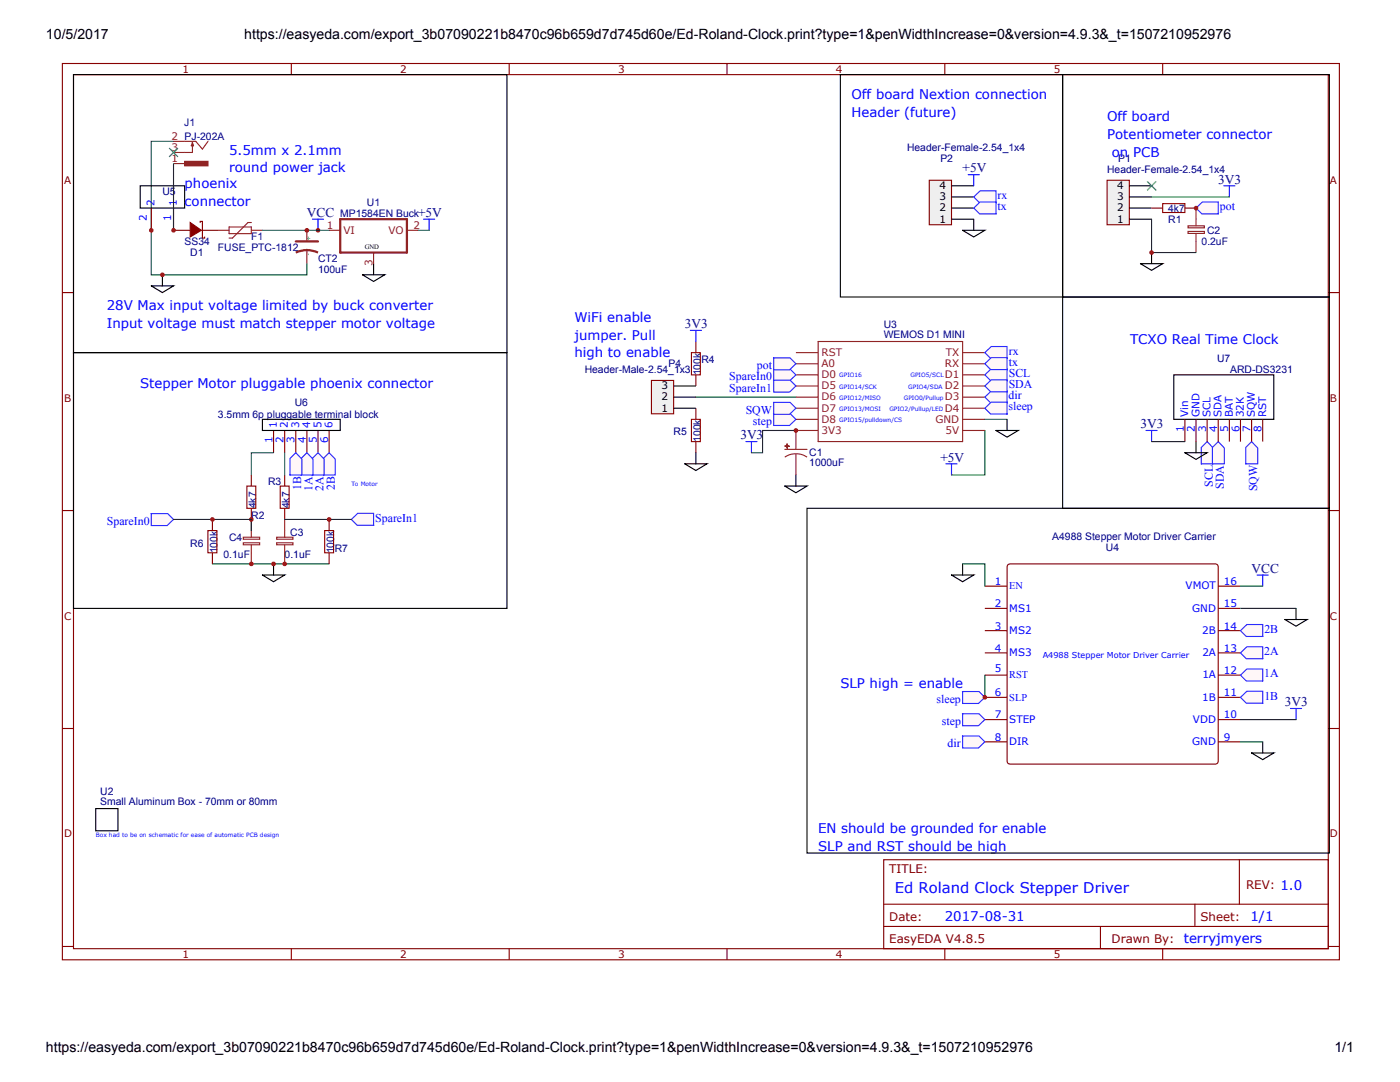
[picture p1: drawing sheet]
<svg xmlns="http://www.w3.org/2000/svg" width="279mm" height="216mm" viewBox="0 0 279 216" stroke-linecap="round" stroke-linejoin="round" font-family="sans-serif">
<g fill="none" stroke="#800" stroke-width=".22">
<path d="M12.4 12.7h254.9v178.8h-254.9zM14.7 14.9h250.4v174.4h-250.4zM58.1 12.7v2.2M101.6 12.7v2.2M145.1 12.7v2.2M188.6 12.7v2.2M232 12.7v2.2M12.4 58.4h2.3M265.1 58.4h2.2M12.4 101.9h2.3M265.1 101.9h2.2M12.4 145.4h2.3"/>
<path d="M265.1 145.4h2.2M176.4 171.5h88.7v17.8h-88.7zM247.3 171.5v8.9M12.4 188.9h2.3M58.1 189.3v2.2M101.6 189.3v2.2M145.1 189.3v2.2M176.4 180.4h88.7M176.4 184.9h88.7M188.6 189.3v2.2M219.6 184.9v4.4M232 189.3v2.2"/>
<path d="M238.5 180.4v4.5M265.1 188.9h2.2"/>
</g>
<path d="M43.5 46h2.2M45.7 45.3h4.5v1.3h-4.5zM50.2 44.4h-.7l-3.1 3.1h-.7M50.2 46h2.2" fill="none" stroke="#8d2323" stroke-width=".22"/>
<path d="M62.4 43.7h2.2M63.5 43.7v2.3" fill="none" stroke="#00f" stroke-width=".22"/>
<path d="M30.2 57.1h4.4l-2.2 1.3zM32.4 54.8v2.3" fill="none" stroke="#000" stroke-width=".22"/>
<circle cx="63.5" cy="46" r=".46" fill="#c00"/>
<path d="M72.3 54.8h4.5l-2.2 1.4zM74.6 52.6v2.2M198.8 85.9h4.4l-2.2 1.3zM201 83.7v2.2" fill="none" stroke="#000" stroke-width=".22"/>
<path d="M84.5 43.7h2.3M85.6 43.7v2.3M188.8 92.6h2.2M189.9 92.6v2.2" fill="none" stroke="#00f" stroke-width=".22"/>
<path d="M83.4 46h2.2M196.5 85.9v8.9h-6.6" fill="none" stroke="#080" stroke-width=".22"/>
<g fill="none" stroke="#8d2323" stroke-width=".22">
<path d="M158.8 74.8h4.5M158.8 72.6h4.5M158.8 70.4h4.5M158.8 79.2h4.5M158.8 77h4.5M163.3 68.1h28.8v20h-28.8zM192.1 74.8h4.4M192.1 72.6h4.4M192.1 70.4h4.4M192.1 79.2h4.4M192.1 77h4.4M158.8 85.9h4.5"/>
<path d="M158.8 83.7h4.5M158.8 81.5h4.5M192.1 85.9h4.4M192.1 83.7h4.4M192.1 81.5h4.4"/>
</g>
<path d="M201.1 112.7l.5-.2h40.9a.59 .59 0 0 1 .6 .7v38.6a.59 .59 0 0 1-.6 .7h-40.9a.59 .59 0 0 1-.6-.7v-38.6z" fill="#fff"/>
<g fill="none" stroke="#800" stroke-width=".22">
<path d="M196.5 117h4.5M201.1 112.7l.5-.2h40.9a.59 .59 0 0 1 .6 .7v38.6a.59 .59 0 0 1-.6 .7h-40.9a.59 .59 0 0 1-.6-.7v-38.6zM243.1 117h4.5M196.5 121.4h4.5M196.5 125.8h4.5M196.5 130.3h4.5M196.5 134.7h4.5M196.5 139.2h4.5M243.1 121.4h4.5M243.1 125.8h4.5M243.1 130.3h4.5M243.1 134.7h4.5"/>
<path d="M243.1 139.2h4.5M196.5 143.6h4.5M196.5 148h4.5M243.1 143.6h4.5M243.1 148h4.5"/>
</g>
<path d="M256.4 123.6h4.5l-2.2 1.3zM258.7 121.4v2.2M249.8 150.2h4.4l-2.2 1.4zM252 148v2.2" fill="none" stroke="#000" stroke-width=".22"/>
<path d="M148.9 88.1h2.2M150 88.1v2.2M250.9 114.7h2.2M252 114.7v2.3M257.5 141.4h2.3M258.7 141.4v2.2" fill="none" stroke="#00f" stroke-width=".22"/>
<path d="M34.6 28.2h-4.4v26.6h31v-2.2M158.8 85.9h-6.6v4.4h-2.2M247.6 143.6h11.1M247.6 148h4.4" fill="none" stroke="#080" stroke-width=".22"/>
<path d="M154.3 82.5h3.4l1.1 1.2-1.2 1.2h-3.2z" fill="#fff7f8"/>
<path d="M154.3 82.5h3.4l1.1 1.2-1.2 1.2h-3.2v-2.4" fill="none" stroke="#430aff" stroke-width=".22"/>
<path d="M196.5 79.2l1.3-1.2h3.2v2.4h-3.3z" fill="#fff7f8"/>
<path d="M201 80.4v-2.4h-3.2l-1.3 1.2 1.2 1.2h3.3" fill="none" stroke="#430aff" stroke-width=".22"/>
<path d="M192.1 142.4h3.3l1.1 1.2-1.2 1.2h-3.2z" fill="#fff7f8"/>
<path d="M192.1 142.4h3.3l1.1 1.2-1.2 1.2h-3.2v-2.4" fill="none" stroke="#430aff" stroke-width=".22"/>
<path d="M192.1 146.9h3.3l1.1 1.1-1.2 1.2h-3.2z" fill="#fff7f8"/>
<path d="M192.1 146.9h3.3l1.1 1.1-1.2 1.2h-3.2v-2.3" fill="none" stroke="#430aff" stroke-width=".22"/>
<path d="M247.6 117h4.4M247.6 121.4h11.1" fill="none" stroke="#080" stroke-width=".22"/>
<path d="M156.6 89.7h4.5M158.8 90.6l1.4 .2 .9 .4M158.8 90.6l-1.3 .2-.9 .4M158.8 85.9v3.8M158.8 90.6v4.2" fill="none" stroke="#8d2323" stroke-width=".22"/>
<path d="M156.6 89h.9z" fill="#8d2323"/>
<path d="M156.6 89h.9z" fill="none" stroke="#8d2323" stroke-width=".22"/>
<path d="M157.1 88.6v.8z" fill="#8d2323"/>
<path d="M157.1 88.6v.8z" fill="none" stroke="#8d2323" stroke-width=".22"/>
<circle cx="158.8" cy="85.9" r=".46" fill="#c00"/>
<path d="M156.6 97h4.5l-2.3 1.3zM158.8 94.8v2.2" fill="none" stroke="#000" stroke-width=".22"/>
<path d="M154.3 80.3h3.4l1.1 1.2-1.2 1.2h-3.2z" fill="#fff7f8"/>
<path d="M154.3 80.3h3.4l1.1 1.2-1.2 1.2h-3.2v-2.4" fill="none" stroke="#430aff" stroke-width=".22"/>
<path d="M249.8 88.1l1.2 1.3v3.2h-2.4v-3.3z" fill="#fff7f8"/>
<path d="M248.6 92.6h2.4v-3.2l-1.2-1.3-1.2 1.2v3.3" fill="none" stroke="#430aff" stroke-width=".22"/>
<path d="M196.5 74.8l1.3-1.2h3.2v2.4h-3.3z" fill="#fff7f8"/>
<path d="M201 76v-2.4h-3.2l-1.3 1.2 1.2 1.2h3.3" fill="none" stroke="#430aff" stroke-width=".22"/>
<path d="M196.5 77l1.3-1.2h3.2v2.4h-3.3z" fill="#fff7f8"/>
<path d="M201 78.2v-2.4h-3.2l-1.3 1.2 1.2 1.2h3.3" fill="none" stroke="#430aff" stroke-width=".22"/>
<path d="M240.9 88.1l1.2 1.3v3.2h-2.4v-3.3z" fill="#fff7f8"/>
<path d="M239.7 92.6h2.4v-3.2l-1.2-1.3-1.2 1.2v3.3" fill="none" stroke="#430aff" stroke-width=".22"/>
<path d="M243.1 88.1l1.2 1.3v3.2h-2.3v-3.3z" fill="#fff7f8"/>
<path d="M242 92.6h2.3v-3.2l-1.2-1.3-1.1 1.2v3.3" fill="none" stroke="#430aff" stroke-width=".22"/>
<path d="M228.7 85.9h2.2M229.8 85.9v2.2" fill="none" stroke="#00f" stroke-width=".22"/>
<path d="M234.3 74.8h19.9v8.9h-19.9zM236.5 90.3h4.4l-2.2 1.4zM238.7 88.1v2.2" fill="none" stroke="#000" stroke-width=".22"/>
<path d="M229.8 88.1h6.7" fill="none" stroke="#080" stroke-width=".22"/>
<path d="M236.5 83.7v4.4M238.7 83.7v4.4M240.9 83.7v4.4M243.1 83.7v4.4M245.3 83.7v4.4M247.6 83.7v4.4M249.8 83.7v4.4M252 83.7v4.4" fill="none" stroke="#800" stroke-width=".22"/>
<path d="M220.9 36h4.5v8.8h-4.5z" fill="#efefef"/>
<path d="M220.9 36h4.5v8.8h-4.5z" fill="none" stroke="#800" stroke-width=".22"/>
<path d="M225.4 39.3h4.4M225.4 37.1h4.4M225.4 43.7h4.4M225.4 41.5h4.4M227.6 52.6h4.4l-2.2 1.3zM229.8 50.4v2.2" fill="none" stroke="#000" stroke-width=".22"/>
<path d="M244.2 37.1h2.3M245.3 37.1v2.2" fill="none" stroke="#00f" stroke-width=".22"/>
<path d="M229.8 39.3h15.5" fill="none" stroke="#080" stroke-width=".22"/>
<path d="M67.9 43.7h13.3v6.7h-13.3z" fill="none" stroke="#8d2323" stroke-width=".44"/>
<path d="M65.7 46h2.2M74.6 50.4v2.2M81.2 46h2.2" fill="none" stroke="#8d2323" stroke-width=".22"/>
<path d="M185.5 36h4.4v8.8h-4.4z" fill="#efefef"/>
<path d="M185.5 36h4.4v8.8h-4.4z" fill="none" stroke="#800" stroke-width=".22"/>
<path d="M189.9 39.3h4.4M189.9 37.1h4.4M189.9 43.7h4.4M189.9 41.5h4.4" fill="none" stroke="#000" stroke-width=".22"/>
<path d="M193.2 34.9h2.2M194.3 34.9v2.2" fill="none" stroke="#00f" stroke-width=".22"/>
<path d="M196.5 70.4l1.3-1.3h3.2v2.4h-3.3z" fill="#fff7f8"/>
<path d="M201 71.5v-2.4h-3.2l-1.3 1.3 1.2 1.1h3.3" fill="none" stroke="#430aff" stroke-width=".22"/>
<path d="M196.5 72.6l1.3-1.2h3.2v2.3h-3.3z" fill="#fff7f8"/>
<path d="M201 73.7v-2.3h-3.2l-1.3 1.2 1.2 1.1h3.3" fill="none" stroke="#430aff" stroke-width=".22"/>
<path d="M194.3 39.3l1.3-1.2h3.2v2.4h-3.3z" fill="#fff7f8"/>
<path d="M198.8 40.5v-2.4h-3.2l-1.3 1.2 1.2 1.2h3.3" fill="none" stroke="#430aff" stroke-width=".22"/>
<path d="M194.3 41.5l1.3-1.2h3.2v2.4h-3.3z" fill="#fff7f8"/>
<path d="M198.8 42.7v-2.4h-3.2l-1.3 1.2 1.2 1.2h3.3" fill="none" stroke="#430aff" stroke-width=".22"/>
<path d="M192.1 46h4.4l-2.2 1.3zM194.3 43.7v2.3" fill="none" stroke="#000" stroke-width=".22"/>
<path d="M228.9 36.2l1.8 1.8zM230.7 36.2l-1.8 1.8z" fill="#000"/>
<path d="M228.9 36.2l1.8 1.8M230.7 36.2l-1.8 1.8" fill="none" stroke="#3c3" stroke-width=".22"/>
<path d="M34.6 46h3.4M40 44.4v-.2h.4v3.3h.4v-.2M40.2 46h3.3" fill="none" stroke="#800" stroke-width=".22"/>
<path d="M38 44.4l2.2 1.6-2.2 1.3z" fill="#800"/>
<path d="M38 44.4l2.2 1.6-2.2 1.3zM229.8 41.5h2.2M236.5 41.5h2.2" fill="none" stroke="#800" stroke-width=".22"/>
<path d="M189.9 114.7h4.4l-2.2 1.4zM192.1 112.5v2.2" fill="none" stroke="#000" stroke-width=".22"/>
<path d="M232 40.6h4.5v1.8h-4.5z" fill="none" stroke="#a00000" stroke-width=".22"/>
<path d="M237.1 46.2h3.3v.4h-3.3zM237.1 45.1h3.3v.4h-3.3zM238.7 41.5v3.6M238.7 46.6v3.8" fill="none" stroke="#8d2323" stroke-width=".22"/>
<path d="M229.8 43.7v6.7h8.9" fill="none" stroke="#080" stroke-width=".22"/>
<circle cx="229.8" cy="50.4" r=".46" fill="#c00"/>
<path d="M247.6 125.8l1.2-1.2h3.2l.1 2.4h-3.4z" fill="#fff7f8"/>
<path d="M252 127v-2.4h-3.2l-1.2 1.2 1.1 1.2h3.4" fill="none" stroke="#430aff" stroke-width=".22"/>
<path d="M247.6 130.3l1.2-1.2h3.2l.1 2.3h-3.4z" fill="#fff7f8"/>
<path d="M252 131.4v-2.3h-3.2l-1.2 1.2 1.1 1.1h3.4" fill="none" stroke="#430aff" stroke-width=".22"/>
<path d="M247.6 134.7l1.2-1.2h3.2l.1 2.4h-3.4z" fill="#fff7f8"/>
<path d="M252 135.9v-2.4h-3.2l-1.2 1.2 1.1 1.2h3.4" fill="none" stroke="#430aff" stroke-width=".22"/>
<path d="M247.6 139.2l1.2-1.3h3.2l.1 2.4h-3.4z" fill="#fff7f8"/>
<path d="M252 140.3v-2.4h-3.2l-1.2 1.3 1.1 1.1h3.4" fill="none" stroke="#430aff" stroke-width=".22"/>
<path d="M52.4 46h13.3" fill="none" stroke="#080" stroke-width=".22"/>
<path d="M59 48.2h4.5M59 50.4a5.2 5.2 0 0 1 4.5 0" fill="none" stroke="#8d2323" stroke-width=".44"/>
<path d="M61.2 46v2.2M61.2 49.7v2.9" fill="none" stroke="#8d2323" stroke-width=".22"/>
<circle cx="61.2" cy="46" r=".46" fill="#c00"/>
<path d="M36.8 28.2h2.3l1.3 1.6 1.1-1.6M38.4 28.4v2h-1.6M38.4 28.4l.2 .7h-.4z" fill="none" stroke="#8d2323" stroke-width=".22"/>
<path d="M36.8 32.2h4.7v.9h-4.7z" fill="#8d2323"/>
<path d="M34.6 32.6h2.2M34.6 28.2h2.2M34.6 30.4h2.2M36.8 32.2h4.7v.9h-4.7z" fill="none" stroke="#8d2323" stroke-width=".22"/>
<path d="M28 37.1h8.8v4.4h-8.8zM52.4 83.7h15.5v2.2h-15.5z" fill="none" stroke="#000" stroke-width=".22"/>
<path d="M30.2 41.5v4.5M34.6 41.5v4.5M54.6 85.9v4.4M56.8 85.9v4.4M59 85.9v4.4M61.2 85.9v4.4M63.5 85.9v4.4M65.7 85.9v4.4" fill="none" stroke="#800" stroke-width=".22"/>
<path d="M65.7 90.3l1.2 1.3v3.2h-2.4v-3.3z" fill="#fff7f8"/>
<path d="M64.5 94.8h2.4v-3.2l-1.2-1.3-1.2 1.2v3.3" fill="none" stroke="#430aff" stroke-width=".22"/>
<path d="M63.5 90.3l1.2 1.3v3.2h-2.4v-3.3z" fill="#fff7f8"/>
<path d="M62.3 94.8h2.4v-3.2l-1.2-1.3-1.2 1.2v3.3" fill="none" stroke="#430aff" stroke-width=".22"/>
<path d="M61.2 90.3l1.3 1.3v3.2h-2.4v-3.3z" fill="#fff7f8"/>
<path d="M60.1 94.8h2.4v-3.2l-1.3-1.3-1.1 1.2v3.3" fill="none" stroke="#430aff" stroke-width=".22"/>
<path d="M59 90.3l1.2 1.3v3.2h-2.3v-3.3z" fill="#fff7f8"/>
<path d="M57.9 94.8h2.3v-3.2l-1.2-1.3-1.1 1.2v3.3" fill="none" stroke="#430aff" stroke-width=".22"/>
<path d="M33.7 29.5l1.8 1.8zM35.5 29.5l-1.8 1.8z" fill="#000"/>
<path d="M33.7 29.5l1.8 1.8M35.5 29.5l-1.8 1.8" fill="none" stroke="#3c3" stroke-width=".22"/>
<circle cx="32.4" cy="54.8" r=".46" fill="#c00"/>
<path d="M34.6 32.6v13.4" fill="none" stroke="#080" stroke-width=".22"/>
<g fill="#c00">
<circle cx="30.2" cy="46" r=".46"/>
<circle cx="34.6" cy="46" r=".46"/>
</g>
<path d="M196.5 81.5l1.3-1.3h3.2v2.4h-3.3z" fill="#fff7f8"/>
<path d="M201 82.6v-2.4h-3.2l-1.3 1.3 1.2 1.1h3.3" fill="none" stroke="#430aff" stroke-width=".22"/>
<path d="M192.1 138h3.3l1.1 1.2-1.2 1.2h-3.2z" fill="#fff7f8"/>
<path d="M192.1 138h3.3l1.1 1.2-1.2 1.2h-3.2v-2.4" fill="none" stroke="#430aff" stroke-width=".22"/>
<path d="M196.5 134.7v4.5" fill="none" stroke="#080" stroke-width=".22"/>
<circle cx="196.5" cy="139.2" r=".46" fill="#c00"/>
<path d="M56.8 90.3v4.5M196.5 83.7h4.5M42.4 112.5h23.3M192.1 112.5h4.4v4.5" fill="none" stroke="#080" stroke-width=".22"/>
<path d="M138 70.4h1.8v4.4h-1.8zM49.3 97h1.7v4.4h-1.7zM55.9 97h1.8v4.4h-1.8zM138 83.7h1.8v4.4h-1.8z" fill="none" stroke="#a00000" stroke-width=".22"/>
<path d="M138.9 68.1v2.3M138.9 74.8v2.2M50.2 94.8v2.2M56.8 94.8v2.2M138.9 81.5v2.2M138.9 88.1v2.2M50.2 101.4v2.2M56.8 101.4v2.2" fill="none" stroke="#800" stroke-width=".22"/>
<path d="M48.6 108.3h3.2v.4h-3.2zM48.6 107.2h3.2v.4h-3.2zM50.2 103.6v3.6M50.2 108.8v3.7M55.2 108.3h3.3v.4h-3.3zM55.2 107.2h3.3v.4h-3.3zM56.8 103.6v3.6M56.8 108.8v3.7" fill="none" stroke="#8d2323" stroke-width=".22"/>
<path d="M136.7 92.6h4.4l-2.2 1.3zM138.9 90.3v2.3M52.4 114.7h4.4l-2.2 1.4zM54.6 112.5v2.2" fill="none" stroke="#000" stroke-width=".22"/>
<path d="M154.3 73.6h3.4l1.1 1.2-1.2 1.2h-3.2z" fill="#fff7f8"/>
<path d="M154.3 73.6h3.4l1.1 1.2-1.2 1.2h-3.2v-2.4" fill="none" stroke="#430aff" stroke-width=".22"/>
<path d="M154.3 75.9h3.4l1.1 1.1-1.2 1.2h-3.2z" fill="#fff7f8"/>
<path d="M154.3 75.9h3.4l1.1 1.1-1.2 1.2h-3.2v-2.3" fill="none" stroke="#430aff" stroke-width=".22"/>
<path d="M30.1 102.5h3.4l1.1 1.1-1.2 1.3h-3.2z" fill="#fff7f8"/>
<path d="M30.1 102.5h3.4l1.1 1.1-1.2 1.3h-3.2v-2.4" fill="none" stroke="#430aff" stroke-width=".22"/>
<path d="M70.1 103.6l1.3-1.2h3.2v2.4h-3.3z" fill="#fff7f8"/>
<path d="M74.6 104.8v-2.4h-3.2l-1.3 1.2 1.2 1.2h3.3" fill="none" stroke="#430aff" stroke-width=".22"/>
<path d="M54.6 90.3h-4.4v4.5" fill="none" stroke="#080" stroke-width=".22"/>
<circle cx="54.6" cy="112.5" r=".46" fill="#c00"/>
<path d="M212.1 59.3h53.2v42.1h-53.2zM161.1 101.4h104.2v68.8h-104.2z" fill="none" stroke="#000" stroke-width=".22"/>
<path d="M154.3 71.4h3.4l1.1 1.2-1.2 1.2h-3.2z" fill="#fff7f8"/>
<path d="M154.3 71.4h3.4l1.1 1.2-1.2 1.2h-3.2v-2.4" fill="none" stroke="#430aff" stroke-width=".22"/>
<path d="M238.7 41.5l1.3-1.2h3.1l.1 2.4h-3.3z" fill="#fff7f8"/>
<path d="M243.1 42.7v-2.4h-3.1l-1.3 1.2 1.2 1.2h3.3" fill="none" stroke="#430aff" stroke-width=".22"/>
<circle cx="238.7" cy="41.5" r=".46" fill="#c00"/>
<path d="M14.7 14.9h86.5v55.5h-86.5zM167.7 14.9h44.4v44.4h-44.4zM212.1 14.9h53.2v44.4h-53.2zM14.7 70.4h86.5v51h-86.5z" fill="none" stroke="#000" stroke-width=".22"/>
<path d="M137.8 65.9h2.2M138.9 65.9v2.2" fill="none" stroke="#00f" stroke-width=".22"/>
<path d="M138.9 79.2h19.9M56.8 103.6h13.3" fill="none" stroke="#080" stroke-width=".22"/>
<path d="M41.5 105.9h1.8v4.4h-1.8zM64.8 105.9h1.8v4.4h-1.8z" fill="none" stroke="#a00000" stroke-width=".22"/>
<path d="M42.4 103.6v2.3M42.4 110.3v2.2M65.7 103.6v2.3M65.7 110.3v2.2" fill="none" stroke="#800" stroke-width=".22"/>
<circle cx="65.7" cy="103.6" r=".46" fill="#c00"/>
<path d="M50.2 103.6v2.3" fill="none" stroke="#080" stroke-width=".22"/>
<circle cx="50.1" cy="103.6" r=".46" fill="#c00"/>
<path d="M34.6 103.6h15.6" fill="none" stroke="#080" stroke-width=".22"/>
<g fill="#c00">
<circle cx="42.4" cy="103.6" r=".46"/>
<circle cx="50.1" cy="112.5" r=".46"/>
<circle cx="56.8" cy="112.5" r=".46"/>
</g>
<path d="M130 75.9h4.4v6.7h-4.4z" fill="#efefef"/>
<path d="M130 75.9h4.4v6.7h-4.4z" fill="none" stroke="#800" stroke-width=".22"/>
<path d="M134.4 77h4.5M134.4 79.2h4.5M134.4 81.5h4.5M19.1 161.3h4.4v4.5h-4.4z" fill="none" stroke="#000" stroke-width=".22"/>
<text font-size="3" fill="#00f" x="178.6" y="178.2">Ed Roland Clock Stepper Driver</text>
<g font-size="2.8">
<text x="9.2" y="7.8">10/5/2017</text>
<text x="48.7" y="7.8">https://easyeda.com/export_3b07090221b8470c96b659d7d745d60e/Ed-Roland-Clock.print?type=1&amp;penWidthIncrease=0&amp;version=4.9.3&amp;_t=1507210952976</text>
<text x="9.2" y="209.9">https://easyeda.com/export_3b07090221b8470c96b659d7d745d60e/Ed-Roland-Clock.print?type=1&amp;penWidthIncrease=0&amp;version=4.9.3&amp;_t=1507210952976</text>
<text x="266.3" y="209.9">1/1</text>
</g>
<g font-size="2.7" fill="#00f">
<text x="169.9" y="19.8">Off board Nextion connection</text>
<text x="169.9" y="23.4">Header (future)</text>
<text x="220.9" y="24.2">Off board</text>
<text x="220.9" y="27.8">Potentiometer connector</text>
<text x="45.7" y="30.9">5.5mm x 2.1mm</text>
<text x="45.7" y="34.4">round power jack</text>
<text x="221.9" y="31.3">on PCB</text>
<text x="36.8" y="37.5">phoenix</text>
<text x="36.8" y="41.1">connector</text>
<text x="21.3" y="61.9">28V Max input voltage limited by buck converter</text>
<text x="21.3" y="65.5">Input voltage must match stepper motor voltage</text>
<text x="114.6" y="64.2">WiFi enable</text>
<text x="114.6" y="67.7">jumper. Pull</text>
<text x="114.6" y="71.3">high to enable</text>
<text x="225.5" y="68.7">TCXO Real Time Clock</text>
<text x="28" y="77.5">Stepper Motor pluggable phoenix connector</text>
<text x="167.7" y="137.4">SLP high = enable</text>
<text x="163.3" y="166.2">EN should be grounded for enable</text>
<text x="163.3" y="169.8">SLP and RST should be high</text>
<text x="188.6" y="183.8">2017-08-31</text>
<text x="249.6" y="183.8">1/1</text>
</g>
<g font-size="2.7" fill="#000080">
<text x="192.1" y="34.4">+5V</text>
<text x="243.1" y="36.6">3V3</text>
<text x="61.2" y="43.3">VCC</text>
<text x="83.4" y="43.3">+5V</text>
<text x="136.7" y="65.5">3V3</text>
<text x="147.7" y="87.7">3V3</text>
<text x="227.6" y="85.5">3V3</text>
<text x="187.7" y="92.1">+5V</text>
<text x="249.8" y="114.3">VCC</text>
<text x="256.4" y="140.9">3V3</text>
</g>
<g font-size="2.4" fill="#00f">
<text x="199.1" y="39.7">rx</text>
<text x="199.1" y="42">tx</text>
<text x="243.5" y="42">pot</text>
<text x="201.3" y="70.8">rx</text>
<text x="145.5" y="75.9">SpareIn0</text>
<text x="151.1" y="73.7">pot</text>
<text x="201.3" y="77.5">SDA</text>
<text x="201.3" y="75.2">SCL</text>
<text x="201.3" y="73">tx</text>
<text x="145.5" y="78.1">SpareIn1</text>
<text x="148.8" y="82.6">SQW</text>
<text x="201.3" y="81.9">sleep</text>
<text x="201.3" y="79.7">dir</text>
<text x="150.3" y="84.8">step</text>
<text x="60.1" y="97.8" transform="rotate(-90 60.1 97.8)">1B</text>
<text x="62.4" y="97.9" transform="rotate(-90 62.4 97.9)">1A</text>
<text x="64.6" y="97.9" transform="rotate(-90 64.6 97.9)">2A</text>
<text x="66.8" y="97.8" transform="rotate(-90 66.8 97.8)">2B</text>
<text x="242" y="97.1" transform="rotate(-90 242 97.1)">SCL</text>
<text x="244.2" y="97.5" transform="rotate(-90 244.2 97.5)">SDA</text>
<text x="250.9" y="98" transform="rotate(-90 250.9 98)">SQW</text>
<text x="21.3" y="104.8">SpareIn0</text>
<text x="74.9" y="104.1">SpareIn1</text>
<text x="252.3" y="130.7">2A</text>
<text x="252.3" y="126.3">2B</text>
<text x="252.3" y="135.2">1A</text>
<text x="186.9" y="140.3">sleep</text>
<text x="252.3" y="139.6">1B</text>
<text x="188" y="144.7">step</text>
<text x="189.1" y="149.1">dir</text>
</g>
<g font-size="2.4" fill="#800">
<text x="177.5" y="174.2">TITLE:</text>
<text x="248.7" y="177.3">REV: 1.0</text>
<text x="177.5" y="183.8">Date:</text>
<text x="239.6" y="183.8">Sheet:</text>
<text x="177.5" y="188.2">EasyEDA V4.8.5</text>
<text x="221.8" y="188.2">Drawn By: terryjmyers</text>
</g>
<g font-size="2.1" fill="#800">
<text x="36.4" y="14.6">1</text>
<text x="79.9" y="14.6">2</text>
<text x="123.4" y="14.6">3</text>
<text x="166.8" y="14.6">4</text>
<text x="210.3" y="14.6">5</text>
<text x="12.8" y="36.6">A</text>
<text x="265.4" y="36.6">A</text>
<text x="12.8" y="80.1">B</text>
<text x="265.4" y="80.1">B</text>
<text x="12.8" y="123.6">C</text>
<text x="265.4" y="123.6">C</text>
<text x="12.8" y="167.1">D</text>
<text x="265.4" y="167.1">D</text>
<text x="36.4" y="191.2">1</text>
<text x="79.9" y="191.2">2</text>
<text x="123.4" y="191.2">3</text>
<text x="166.8" y="191.2">4</text>
<text x="210.3" y="191.2">5</text>
</g>
<g font-size="2.1" fill="#8d2323">
<text x="34.2" y="28">2 PJ-202A</text>
<text x="34.2" y="32.4">1</text>
<text x="34.2" y="30.2">3</text>
<text x="65.3" y="45.7">1</text>
<text x="68.6" y="46.6">VI</text>
<text x="77.5" y="46.6">VO</text>
<text x="82.5" y="45.7">2</text>
<text x="74.3" y="53" transform="rotate(-90 74.3 53)">3</text>
<text x="163.9" y="71">RST</text>
<text x="188.8" y="71">TX</text>
<text x="163.9" y="75.5">D0</text>
<text x="163.9" y="73.2">A0</text>
<text x="163.9" y="77.7">D5</text>
<text x="188.5" y="77.7">D2</text>
<text x="188.5" y="75.5">D1</text>
<text x="188.6" y="73.2">RX</text>
<text x="163.9" y="82.1">D7</text>
<text x="163.9" y="79.9">D6</text>
<text x="188.5" y="82.1">D4</text>
<text x="188.5" y="79.9">D3</text>
<text x="163.9" y="86.6">3V3</text>
<text x="163.9" y="84.3">D8</text>
<text x="186.7" y="84.3">GND</text>
<text x="188.7" y="86.6">5V</text>
</g>
<g font-size="2.1" fill="#000080">
<text x="36.8" y="25.1">J1</text>
<text x="181" y="30.1">Header-Female-2.54_1x4</text>
<text x="187.7" y="32.3">P2</text>
<text x="220.9" y="34.5">Header-Female-2.54_1x4</text>
<text x="223.2" y="32.3">P1</text>
<text x="32.4" y="38.9">U5</text>
<text x="73.2" y="41.1">U1</text>
<text x="50.2" y="47.8">F1</text>
<text x="67.9" y="43.4">MP1584EN Buck</text>
<text x="233.1" y="42.3">4k7</text>
<text x="233.1" y="44.5">R1</text>
<text x="240.9" y="46.7">C2</text>
<text x="36.8" y="48.9">SS34</text>
<text x="38" y="51.1">D1</text>
<text x="43.5" y="50">FUSE_PTC-1812</text>
<text x="63.5" y="52.3">CT2</text>
<text x="239.8" y="49">0.2uF</text>
<text x="63.5" y="54.5">100uF</text>
<text x="176.4" y="65.5">U3</text>
<text x="176.4" y="67.5">WEMOS D1 MINI</text>
<text x="116.7" y="74.5">Header-Male-2.54_1x3</text>
<text x="133.4" y="73.3">P4</text>
<text x="139.9" y="74.9" transform="rotate(-90 139.9 74.9)">100k</text>
<text x="140" y="72.5">R4</text>
<text x="242.9" y="72.2">U7</text>
<text x="245.5" y="74.5">ARD-DS3231</text>
<text x="43.5" y="83.3">3.5mm 6p pluggable terminal block</text>
<text x="58.8" y="81">U6</text>
<text x="134.4" y="86.9">R5</text>
<text x="139.9" y="88.2" transform="rotate(-90 139.9 88.2)">100k</text>
<text x="161.5" y="93">1000uF</text>
<text x="161.5" y="91">C1</text>
<text x="51.1" y="101.4" transform="rotate(-90 51.1 101.4)">4k7</text>
<text x="53.5" y="96.9">R3</text>
<text x="57.8" y="101.4" transform="rotate(-90 57.8 101.4)">4k7</text>
<text x="45.7" y="108">C4</text>
<text x="50.2" y="103.5">R2</text>
<text x="57.9" y="106.9">C3</text>
<text x="210" y="107.7">A4988 Stepper Motor Driver Carrier</text>
<text x="38" y="109.1">R6</text>
<text x="43.4" y="110.4" transform="rotate(-90 43.4 110.4)">100k</text>
<text x="44.6" y="111.3">0.1uF</text>
<text x="56.8" y="111.3">0.1uF</text>
<text x="66.7" y="110.4" transform="rotate(-90 66.7 110.4)">100k</text>
<text x="66.8" y="110.2">R7</text>
<text x="220.7" y="110">U4</text>
<text x="20" y="160.7">Small Aluminum Box - 70mm or 80mm</text>
<text x="20" y="158.7">U2</text>
</g>
<g font-size="2.1" fill="#00f">
<text x="30.9" y="41.1" transform="rotate(-90 30.9 41.1)">2</text>
<text x="35.3" y="41.1" transform="rotate(-90 35.3 41.1)">1</text>
<text x="29.3" y="44.2" transform="rotate(-90 29.3 44.2)">2</text>
<text x="34.2" y="44.2" transform="rotate(-90 34.2 44.2)">1</text>
<text x="237.1" y="83.2" transform="rotate(-90 237.1 83.2)">Vin</text>
<text x="239.4" y="83.2" transform="rotate(-90 239.4 83.2)">GND</text>
<text x="241.6" y="83.2" transform="rotate(-90 241.6 83.2)">SCL</text>
<text x="243.8" y="83.2" transform="rotate(-90 243.8 83.2)">SDA</text>
<text x="246" y="83.2" transform="rotate(-90 246 83.2)">BAT</text>
<text x="248.2" y="83.2" transform="rotate(-90 248.2 83.2)">32K</text>
<text x="250.4" y="83.2" transform="rotate(-90 250.4 83.2)">SQW</text>
<text x="252.7" y="83.2" transform="rotate(-90 252.7 83.2)">RST</text>
<text x="54.4" y="88.3" transform="rotate(-90 54.4 88.3)">1</text>
<text x="55.3" y="85.5" transform="rotate(-90 55.3 85.5)">1</text>
<text x="56.6" y="88.3" transform="rotate(-90 56.6 88.3)">2</text>
<text x="57.5" y="85.5" transform="rotate(-90 57.5 85.5)">2</text>
<text x="58.8" y="88.3" transform="rotate(-90 58.8 88.3)">3</text>
<text x="59.7" y="85.5" transform="rotate(-90 59.7 85.5)">3</text>
<text x="61" y="88.3" transform="rotate(-90 61 88.3)">4</text>
<text x="61.9" y="85.5" transform="rotate(-90 61.9 85.5)">4</text>
<text x="63.2" y="88.3" transform="rotate(-90 63.2 88.3)">5</text>
<text x="64.1" y="85.5" transform="rotate(-90 64.1 85.5)">5</text>
<text x="65.5" y="88.3" transform="rotate(-90 65.5 88.3)">6</text>
<text x="66.3" y="85.5" transform="rotate(-90 66.3 85.5)">6</text>
<text x="236.3" y="86.1" transform="rotate(-90 236.3 86.1)">1</text>
<text x="238.5" y="86.1" transform="rotate(-90 238.5 86.1)">2</text>
<text x="240.7" y="86.1" transform="rotate(-90 240.7 86.1)">3</text>
<text x="242.9" y="86.1" transform="rotate(-90 242.9 86.1)">4</text>
<text x="245.1" y="86.1" transform="rotate(-90 245.1 86.1)">5</text>
<text x="247.3" y="86.1" transform="rotate(-90 247.3 86.1)">6</text>
<text x="249.6" y="86.1" transform="rotate(-90 249.6 86.1)">7</text>
<text x="251.8" y="86.1" transform="rotate(-90 251.8 86.1)">8</text>
<text x="198.6" y="116.7">1</text>
<text x="201.4" y="117.6">EN</text>
<text x="236.6" y="117.6">VMOT</text>
<text x="244.2" y="116.7">16</text>
<text x="198.6" y="121.2">2</text>
<text x="198.6" y="125.6">3</text>
<text x="201.4" y="122.1">MS1</text>
<text x="237.9" y="122.1">GND</text>
<text x="244.2" y="125.6">14</text>
<text x="244.2" y="121.2">15</text>
<text x="198.6" y="130.1">4</text>
<text x="201.4" y="126.5">MS2</text>
<text x="201.4" y="130.9">MS3</text>
<text x="239.9" y="126.5">2B</text>
<text x="240" y="130.9">2A</text>
<text x="244.2" y="130.1">13</text>
<text x="198.6" y="134.2">5</text>
<text x="201.4" y="135.4">RST</text>
<text x="240" y="135.4">1A</text>
<text x="244.2" y="134.5">12</text>
<text x="198.6" y="138.9">6</text>
<text x="198.6" y="143.4">7</text>
<text x="201.4" y="139.8">SLP</text>
<text x="239.9" y="139.8">1B</text>
<text x="244.2" y="143.4">10</text>
<text x="244.2" y="138.9">11</text>
<text x="198.6" y="147.8">8</text>
<text x="201.4" y="144.3">STEP</text>
<text x="201.4" y="148.7">DIR</text>
<text x="237.9" y="148.7">GND</text>
<text x="238.1" y="144.3">VDD</text>
<text x="244.2" y="147.8">9</text>
</g>
<g font-size="2.1">
<text x="187.5" y="40">3</text>
<text x="187.5" y="37.7">4</text>
<text x="223" y="40">3</text>
<text x="223" y="37.7">4</text>
<text x="187.5" y="44.4">1</text>
<text x="187.5" y="42.2">2</text>
<text x="223" y="44.4">1</text>
<text x="223" y="42.2">2</text>
<text x="132" y="77.7">3</text>
<text x="132" y="82.1">1</text>
<text x="132" y="79.9">2</text>
</g>
<text font-size="1.6" fill="#00f" x="208.1" y="131.3">A4988 Stepper Motor Driver Carrier</text>
<text font-size="1.3" x="72.8" y="49.7">GND</text>
<g font-size="1.2" fill="#00f">
<text x="167.5" y="75.3">GPIO16</text>
<text x="167.5" y="77.5">GPIO14/SCK</text>
<text x="181.3" y="77.5">GPIO4/SDA</text>
<text x="181.7" y="75.3">GPIO5/SCL</text>
<text x="167.5" y="79.8">GPIO12/MISO</text>
<text x="167.5" y="82">GPIO13/MOSI</text>
<text x="177.5" y="82">GPIO2/Pullup/LED</text>
<text x="180.4" y="79.8">GPIO0/Pullup</text>
<text x="167.5" y="84.2">GPIO15/pulldown/CS</text>
<text x="70.1" y="97">To Motor</text>
<text x="19.1" y="167">Box had to be on schematic for ease of automatic PCB design</text>
</g>
<g font-size="1.1" fill="#238d23">
<text x="61.2" y="47.1" transform="rotate(90 61.2 47.1)">+</text>
<text x="61.2" y="50.4" transform="rotate(90 61.2 50.4)">-</text>
</g>
</svg>
